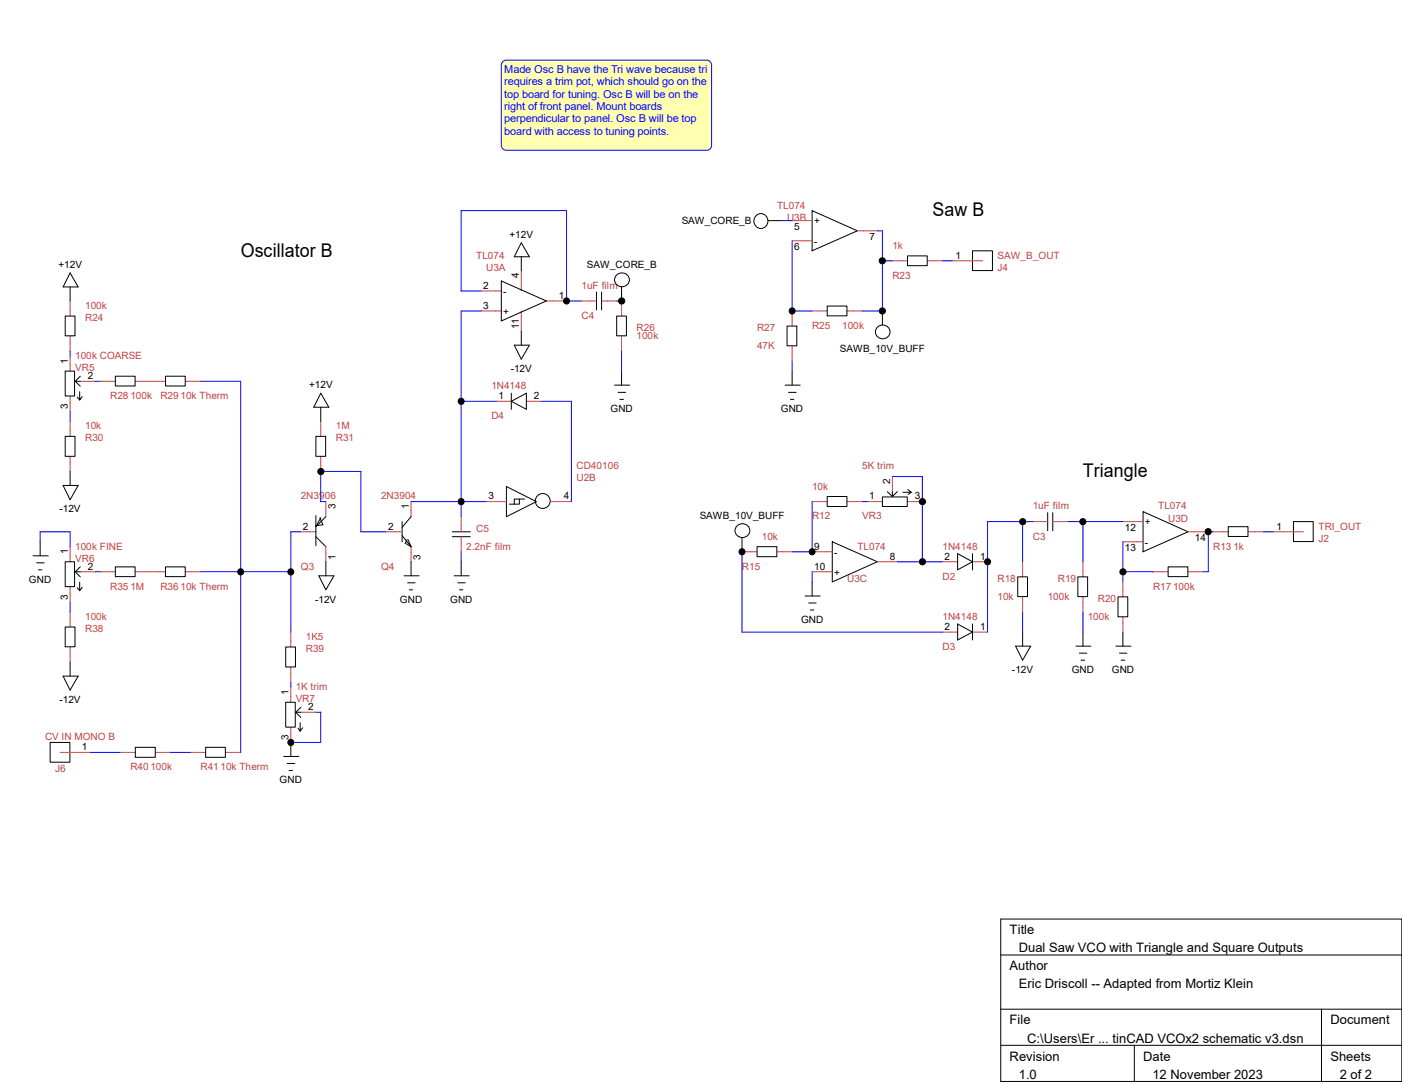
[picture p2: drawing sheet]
<svg xmlns="http://www.w3.org/2000/svg" width="279mm" height="216mm" viewBox="0 0 279 216" stroke-linecap="round" stroke-linejoin="round" font-family="sans-serif">
<g fill="none" stroke="#c04040" stroke-width=".2">
<path d="M14 59.9v3M95.9 58h4M103.9 53.9v4.1M108.9 59.9h4M115.9 59.9h3M119.9 59.9h3M123.9 59.9v3M157.9 43.9h3.9M157.9 48h3.9M170.9 46h3.9M177.8 51.9h3M184.8 51.9h3"/>
<path d="M189.8 51.9h6M14 66.9v3M14 71v2.9M14 78.9v3M16 75.9h3M20 75.9h3M27 75.9h6M37 75.9h3M95.9 61.9h4M98.9 79.9h3M103.9 61.9v4.1M104.9 79.9h3"/>
<path d="M123.9 66.9v3M157.9 61.9v3M157.9 68.9v3M161.8 61.9h3M168.8 61.9h3M14 83.9v3M14 90.9v3M63.9 83.9v3M63.9 90.9v3M64.9 99.9v3M81.9 99.9v3M96.9 99.9h4"/>
<path d="M109.9 99.9h4M161.8 99.9h3M168.8 99.9h3M172.8 99.9h3.1M177.8 94.9v3M180.8 99.9h3M14 108.9v3M14 116.9v3M16 113.9h3M20 113.9h3M27 113.9h6M37 113.9h3"/>
<path d="M59.9 105.9h3M64.9 108.9v3M76.9 105.9h3M81.9 108.9v3M91.9 102.9v3M91.9 106.9v3M147.9 109.9h3M154.9 109.9h3M161.8 113.9h4.1M161.8 109.9h4.1M174.8 111.9h4M187.8 111.9h3"/>
<path d="M193.8 111.9h3M203.8 111.9v3M203.8 118.9v3M205.8 103.9h3M209.8 103.9h3M215.8 111.9v3M215.8 118.9v3M223.8 103.9h4M223.8 107.9h4M223.8 115.9v3M229.8 113.9h3M236.8 113.9h3"/>
<path d="M236.8 105.9h4M241.8 105.9h3M248.8 105.9h3M253.7 105.9h6.1M14 121.9v3M14 128.9v3M58 125.9v3M58 132.9v3M58 136.9v3M187.8 125.9h3M193.8 125.9h3M223.8 122.9v3"/>
<path d="M12 149.9h6M24 149.9h3M31 149.9h3M38 149.9h3M45 149.9h3M58 144.9v3M59.9 141.9h3"/>
</g>
<g fill="none" stroke="#000" stroke-width=".2">
<path d="M14 54.4l1.6 2.7h-3zM14 57.1v2.8M99.9 56l9 3.9-9 4zM103.9 48.3l1.6 2.8h-3zM103.9 51.1v2.8M118.9 58.2v3.5M119.9 58.2v3.5M122.8 54.9a1.46 1.46 0 0 1 2.1-.3 1.46 1.46 0 0 1 0 2.2 1.46 1.46 0 0 1-2.1-.3 1.3 1.3 0 0 1 0-1.6zM123.9 57.1v2.8M153.1 43.9h2.8M161.8 42l9.1 4-9.1 4zM180.8 51h4v1.9h-4z"/>
<path d="M193.8 50h4v3.9h-4zM13 62.9h1.9v4h-1.9zM13 73.9h1.9v5h-1.9zM15 75.9h1M15.4 79.1l.5 .6M15.9 78v1.7l.5-.7M16 74.9l-1 1 1 1M23 74.9h3.9v2h-3.9zM33 74.9h3.9v2h-3.9zM63.9 78.3l1.6 2.8h-3zM101.9 79.9l3-1.6v3.2zM101.9 78.3v3.2"/>
<path d="M102.5 68.7h3l-1.6 2.8zM103.9 66v2.7M122.5 76.7h3M122.9 62.9h1.9v4h-1.9zM123.2 78.1h1.5M123.5 79.5h.7M123.9 73.9v2.8M156.5 76.7h3M156.8 64.9h2v4h-2zM157.1 78.1h1.6M157.5 79.5h.7M157.9 73.9v2.8"/>
<path d="M164.8 61h4v1.9h-4zM175.9 61.9v2.8M12.6 96.7h3l-1.6 2.8zM13 86.9h1.9v4h-1.9zM14 93.9v2.8M62.9 86.9h2v4h-2zM63.9 81.1v2.8M100.9 96.9l6 3-6 3zM103.5 99.4v1h-2M104.5 99.4h-2v1M164.8 98.9h4v2h-4zM175.9 99h4.9v1.9h-4.9z"/>
<path d="M176.8 97.9l1 1 1-1M177.8 97.9v1M180.9 97.5l.7 .5h-1.7M181.6 98l-.6 .5M6.6 110.7h3M7.3 112.1h1.5M7.7 113.5h.6M8 107.9v2.8M13 111.9h1.9v4.9h-1.9zM15 113.9h1M15.4 117.1l.5 .5M15.9 116v1.6l.5-.6"/>
<path d="M16 112.9l-1 1 1 1M23 112.9h3.9v2h-3.9zM33 112.9h3.9v2h-3.9zM62.9 106.9l2 2M62.9 102.7v6M63.5 114.7h3l-1.6 2.8zM63.8 103.1l.5 1.4-1.4 .2M64.9 102.9l-2 2 1-1.8M64.9 111.9v2.8M80.1 103.9v4M80.1 106.7l1.8 2.2M80.5 114.7h3"/>
<path d="M80.9 108.3l1 .6M81.1 107.5l-.4 .8M81.2 116.1h1.5M81.3 107.5l.6 1.4M81.6 117.5h.7M81.9 102.9l-1.8 2.1M81.9 111.9v2.8M90.1 105.9h3.6M90.1 106.9h3.6M90.5 114.7h3M91.2 116.1h1.5M91.6 117.5h.6"/>
<path d="M91.9 111.9v2.8M146.8 104.9a1.46 1.46 0 0 1 2.1-.3 1.46 1.46 0 0 1 0 2.2 1.46 1.46 0 0 1-2.1-.3 1.3 1.3 0 0 1 0-1.6zM147.9 107.1v2.8M150.9 108.9h3.9v2h-3.9zM160.4 118.7h3M161.8 115.9v2.8M165.9 107.9l8.9 4-8.9 4zM190.8 110.3l3 1.6-3 1.6zM193.8 110.3v3.2M202.8 114.9h2v3.9h-2zM208.8 102.1v3.6M209.8 102.1v3.6"/>
<path d="M214.8 114.9h1.9v3.9h-1.9zM222.8 118.9h1.9v4h-1.9zM227.8 101.9l9 4-9 4zM232.8 112.9h3.9v2h-3.9zM244.8 104.9h3.9v1.9h-3.9zM257.8 103.9h3.9v4h-3.9zM12.6 134.7h3l-1.6 2.8zM13 124.9h1.9v3.9h-1.9zM14 131.9v2.8M56.9 128.9h2v3.9h-2zM56.9 139.9h1.9v4.9h-1.9zM161.2 120.1h1.4"/>
<path d="M161.5 121.5h.7M190.8 124.3l3 1.6-3 1.6zM193.8 124.3v3.2M202.4 128.7h3l-1.6 2.8zM203.8 125.9v2.8M214.4 128.7h3M215.1 130.1h1.5M215.4 131.5h.8M215.8 125.9v2.8M222.4 128.7h3M223.1 130.1h1.5M223.4 131.5h.8"/>
<path d="M223.8 125.9v2.8M10 147.9h3.9v3.9h-3.9zM27 148.8h3.9v2h-3.9zM41 148.8h3.9v2h-3.9zM56.6 150.7h3M57.2 152.1h1.6M57.6 153.5h.7M58 147.9v2.8M58.9 141.9h1M59.4 145l.4 .6M59.8 143.9v1.7l.5-.7M59.9 140.9l-1 1 1 1"/>
<circle cx="151.6" cy="44" r="1.44"/>
<circle cx="176" cy="66.1" r="1.42"/>
<circle cx="108.2" cy="99.8" r="1.48"/>
</g>
<g fill="none" stroke="#00f" stroke-width=".2">
<path d="M95.9 58h-4v-16h21v17.9h3M122.9 59.9h1M155.9 43.9h2M157.9 48v13.9h3.9M174.8 46h1.1v15.9h-4.1M175.9 51.9h1.9M187.8 51.9h2M14 69.9v1.1M19 75.9h1M40 75.9h8v74M91.9 79.9h7M95.9 61.9h-4v41"/>
<path d="M107.9 79.9h6v20M123.9 69.9v4M157.9 71.9v2M14 81.9v2M64.9 99.9h-1v-6h8v12h5M81.9 99.9h15M161.8 99.9v10h-3.9M171.8 99.9h1M177.8 94.9h6v17M8 107.9v-2h6v3M14 119.9v2M19 113.9h1"/>
<path d="M40 113.9h18M59.9 105.9h-1.9v20M91.9 109.9v2M147.9 109.9v16h39.9M161.8 113.9v2M178.8 111.9h9M203.8 103.9v8M205.8 103.9h-9v22M212.8 103.9h11M215.8 103.9v8M223.8 113.9h6M223.8 107.9v8"/>
<path d="M241.8 105.9h-1v8h-1M251.8 105.9h1.9M58 135.9v1M203.8 121.9v4M215.8 121.9v4M18 149.9h6M34 149.9h4M62.9 141.9h1v6h-5.9"/>
</g>
<path d="M100.2 12.3l.7-.3h39.9a1 1 0 0 1 1 1v15.9a1 1 0 0 1-1 1h-39.9a1 1 0 0 1-1-1v-15.9z" fill-rule="evenodd" fill="#ffffaf" stroke="#00f" stroke-width=".2"/>
<g fill="#000" stroke="#000" stroke-width=".2">
<circle cx="112.9" cy="59.9" r=".6"/>
<circle cx="123.9" cy="59.9" r=".61"/>
<circle cx="175.8" cy="51.9" r=".61"/>
<circle cx="91.9" cy="79.9" r=".6"/>
<circle cx="157.9" cy="61.9" r=".6"/>
<circle cx="175.8" cy="61.9" r=".61"/>
<circle cx="63.9" cy="93.9" r=".61"/>
<circle cx="91.9" cy="99.9" r=".6"/>
<circle cx="183.8" cy="99.9" r=".61"/>
<circle cx="48" cy="113.9" r=".6"/>
<circle cx="57.9" cy="113.9" r=".6"/>
<circle cx="147.9" cy="109.9" r=".6"/>
<circle cx="161.8" cy="109.9" r=".6"/>
<circle cx="183.8" cy="111.9" r=".61"/>
<circle cx="196.8" cy="111.9" r=".6"/>
<circle cx="203.8" cy="103.9" r=".61"/>
<circle cx="215.8" cy="103.9" r=".61"/>
<circle cx="223.8" cy="113.9" r=".61"/>
<circle cx="240.8" cy="105.9" r=".61"/>
<circle cx="57.9" cy="147.9" r=".6"/>
</g>
<path d="M199.4 183h80v32.4h-80zM199.4 190.2h80M199.4 201h80M199.4 208.2h80M226.1 208.2v7.2M263.4 201v14.4" fill="none" stroke="#000" stroke-width=".2"/>
<g font-size="3.8">
<text x="185.8" y="43.1">Saw B</text>
<text x="48" y="51.1">Oscillator B</text>
<text x="215.8" y="95.1">Triangle</text>
</g>
<g font-size="2.6">
<text x="201.2" y="186.1">Title</text>
<text x="203" y="189.7">Dual Saw VCO with Triangle and Square Outputs</text>
<text x="201.2" y="193.3">Author</text>
<text x="203" y="196.8">Eric Driscoll -- Adapted from Mortiz Klein</text>
<text x="201.2" y="204">File</text>
<text x="204.7" y="207.6">C:\Users\Er ... tinCAD VCOx2 schematic v3.dsn</text>
<text x="265.1" y="204">Document</text>
<text x="201.2" y="211.2">Revision</text>
<text x="203" y="214.8">1.0</text>
<text x="227.8" y="211.2">Date</text>
<text x="229.7" y="214.8">12 November 2023</text>
<text x="265.1" y="211.2">Sheets</text>
<text x="267" y="214.8">2 of 2</text>
</g>
<g font-size="2.2" fill="#00f">
<text x="100.5" y="14.6">Made Osc B have the Tri wave because tri</text>
<text x="100.5" y="17">requires a trim pot, which should go on the</text>
<text x="100.5" y="19.5">top board for tuning. Osc B will be on the</text>
<text x="100.5" y="21.9">right of front panel. Mount boards</text>
<text x="100.5" y="24.4">perpendicular to panel. Osc B will be top</text>
<text x="100.5" y="26.8">board with access to tuning points.</text>
</g>
<g font-size="2" fill="#c04040">
<text x="154.9" y="41.5">TL074</text>
<text x="156.8" y="43.9">U3B</text>
<text x="94.9" y="51.5">TL074</text>
<text x="96.9" y="53.9">U3A</text>
<text x="177.8" y="49.5">1k</text>
<text x="198.8" y="53.9">J4</text>
<text x="198.8" y="51.5">SAW_B_OUT</text>
<text x="115.9" y="57.5">1uF film</text>
<text x="177.8" y="55.5">R23</text>
<text x="17" y="63.9">R24</text>
<text x="17" y="61.5">100k</text>
<text x="115.9" y="63.5">C4</text>
<text x="126.9" y="65.9">R26</text>
<text x="150.9" y="65.9">R27</text>
<text x="161.8" y="65.5">R25</text>
<text x="167.8" y="65.5">100k</text>
<text x="15" y="71.5">100k COARSE</text>
<text x="126.9" y="67.5">100k</text>
<text x="150.9" y="69.5">47K</text>
<text x="15" y="73.9">VR5</text>
<text x="97.9" y="77.5">1N4148</text>
<text x="22" y="79.5">R28 100k</text>
<text x="32" y="79.5">R29 10k Therm</text>
<text x="97.9" y="83.5">D4</text>
<text x="17" y="87.9">R30</text>
<text x="17" y="85.5">10k</text>
<text x="66.9" y="87.9">R31</text>
<text x="66.9" y="85.5">1M</text>
<text x="114.9" y="95.9">U2B</text>
<text x="114.9" y="93.5">CD40106</text>
<text x="171.8" y="93.5">5K trim</text>
<text x="59.9" y="99.5">2N3906</text>
<text x="75.9" y="99.5">2N3904</text>
<text x="161.8" y="97.5">10k</text>
<text x="205.8" y="101.5">1uF film</text>
<text x="230.8" y="101.5">TL074</text>
<text x="94.9" y="105.9">C5</text>
<text x="151.8" y="107.5">10k</text>
<text x="161.8" y="103.5">R12</text>
<text x="171.8" y="103.5">VR3</text>
<text x="205.8" y="107.5">C3</text>
<text x="232.8" y="103.9">U3D</text>
<text x="262.8" y="107.9">J2</text>
<text x="262.8" y="105.5">TRI_OUT</text>
<text x="15" y="111.9">VR6</text>
<text x="15" y="109.5">100k FINE</text>
<text x="59.9" y="113.5">Q3</text>
<text x="75.9" y="113.5">Q4</text>
<text x="92.9" y="109.5">2.2nF film</text>
<text x="147.9" y="113.5">R15</text>
<text x="170.9" y="109.5">TL074</text>
<text x="187.8" y="109.5">1N4148</text>
<text x="241.8" y="109.5">R13 1k</text>
<text x="22" y="117.5">R35 1M</text>
<text x="32" y="117.5">R36 10k Therm</text>
<text x="168.8" y="115.9">U3C</text>
<text x="187.8" y="115.5">D2</text>
<text x="198.8" y="115.9">R18</text>
<text x="198.8" y="119.5">10k</text>
<text x="208.8" y="119.5">100k</text>
<text x="210.8" y="115.9">R19</text>
<text x="218.8" y="119.8">R20</text>
<text x="229.8" y="117.5">R17 100k</text>
<text x="17" y="125.9">R38</text>
<text x="17" y="123.4">100k</text>
<text x="187.8" y="123.4">1N4148</text>
<text x="216.8" y="123.4">100k</text>
<text x="61" y="129.8">R39</text>
<text x="61" y="127.5">1K5</text>
<text x="187.8" y="129.5">D3</text>
<text x="58.9" y="137.5">1K trim</text>
<text x="58.9" y="139.8">VR7</text>
<text x="9" y="147.4">CV IN MONO B</text>
<text x="11" y="153.8">J6</text>
<text x="26" y="153.4">R40 100k</text>
<text x="40" y="153.4">R41 10k Therm</text>
</g>
<g font-size="2">
<text x="101.6" y="47.3">+12V</text>
<text x="135.8" y="44.7">SAW_CORE_B</text>
<text x="158.2" y="45.9">5</text>
<text x="162.3" y="44.7">+</text>
<text x="173.3" y="47.9">7</text>
<text x="11.6" y="53.3">+12V</text>
<text x="117" y="53.3">SAW_CORE_B</text>
<text x="158.2" y="49.9">6</text>
<text x="162.3" y="48.7">-</text>
<text x="190.4" y="51.5">1</text>
<text x="96.3" y="57.5">2</text>
<text x="100.3" y="58.7">-</text>
<text x="103.4" y="55.5" transform="rotate(-90 103.4 55.5)">4</text>
<text x="111.4" y="59.5">1</text>
<text x="96.3" y="61.5">3</text>
<text x="100.3" y="62.7">+</text>
<text x="103.4" y="65.5" transform="rotate(-90 103.4 65.5)">11</text>
<text x="167.4" y="70.1">SAWB_10V_BUFF</text>
<text x="13.5" y="72.4" transform="rotate(-90 13.5 72.4)">1</text>
<text x="17.5" y="75.5">2</text>
<text x="61.6" y="77.3">+12V</text>
<text x="101.8" y="74.1">-12V</text>
<text x="13.5" y="81.5" transform="rotate(-90 13.5 81.5)">3</text>
<text x="99.3" y="79.5">1</text>
<text x="106.4" y="79.5">2</text>
<text x="121.7" y="82">GND</text>
<text x="155.6" y="82">GND</text>
<text x="66.8" y="101.4" transform="rotate(-90 66.8 101.4)">3</text>
<text x="81.4" y="101.4" transform="rotate(-90 81.4 101.4)">1</text>
<text x="97.3" y="99.5">3</text>
<text x="112.4" y="99.5">4</text>
<text x="173.2" y="99.5">1</text>
<text x="177.4" y="96.4" transform="rotate(-90 177.4 96.4)">2</text>
<text x="182.3" y="99.5">3</text>
<text x="11.9" y="102">-12V</text>
<text x="60.3" y="105.5">2</text>
<text x="77.3" y="105.5">2</text>
<text x="139.4" y="103.3">SAWB_10V_BUFF</text>
<text x="224.2" y="105.8">12</text>
<text x="228.2" y="104.6">+</text>
<text x="238.1" y="107.8">14</text>
<text x="254.4" y="105.5">1</text>
<text x="13.5" y="110.4" transform="rotate(-90 13.5 110.4)">1</text>
<text x="17.5" y="113.5">2</text>
<text x="66.8" y="111.5" transform="rotate(-90 66.8 111.5)">1</text>
<text x="83.8" y="111.5" transform="rotate(-90 83.8 111.5)">3</text>
<text x="162.3" y="113.5">10</text>
<text x="162.3" y="109.5">9</text>
<text x="166.2" y="110.7">-</text>
<text x="177.3" y="111.5">8</text>
<text x="188.3" y="111.5">2</text>
<text x="195.3" y="111.5">1</text>
<text x="224.2" y="109.8">13</text>
<text x="228.2" y="108.7">-</text>
<text x="5.8" y="116">GND</text>
<text x="13.5" y="119.5" transform="rotate(-90 13.5 119.5)">3</text>
<text x="166.2" y="114.6">+</text>
<text x="62.8" y="120">-12V</text>
<text x="79.7" y="120">GND</text>
<text x="89.7" y="120">GND</text>
<text x="159.6" y="124">GND</text>
<text x="188.3" y="125.5">2</text>
<text x="195.3" y="125.5">1</text>
<text x="201.7" y="134">-12V</text>
<text x="213.6" y="134">GND</text>
<text x="221.6" y="134">GND</text>
<text x="11.9" y="140">-12V</text>
<text x="57.5" y="138.4" transform="rotate(-90 57.5 138.4)">1</text>
<text x="61.4" y="141.4">2</text>
<text x="16.3" y="149.4">1</text>
<text x="57.5" y="147.4" transform="rotate(-90 57.5 147.4)">3</text>
<text x="55.7" y="156">GND</text>
</g>
</svg>
